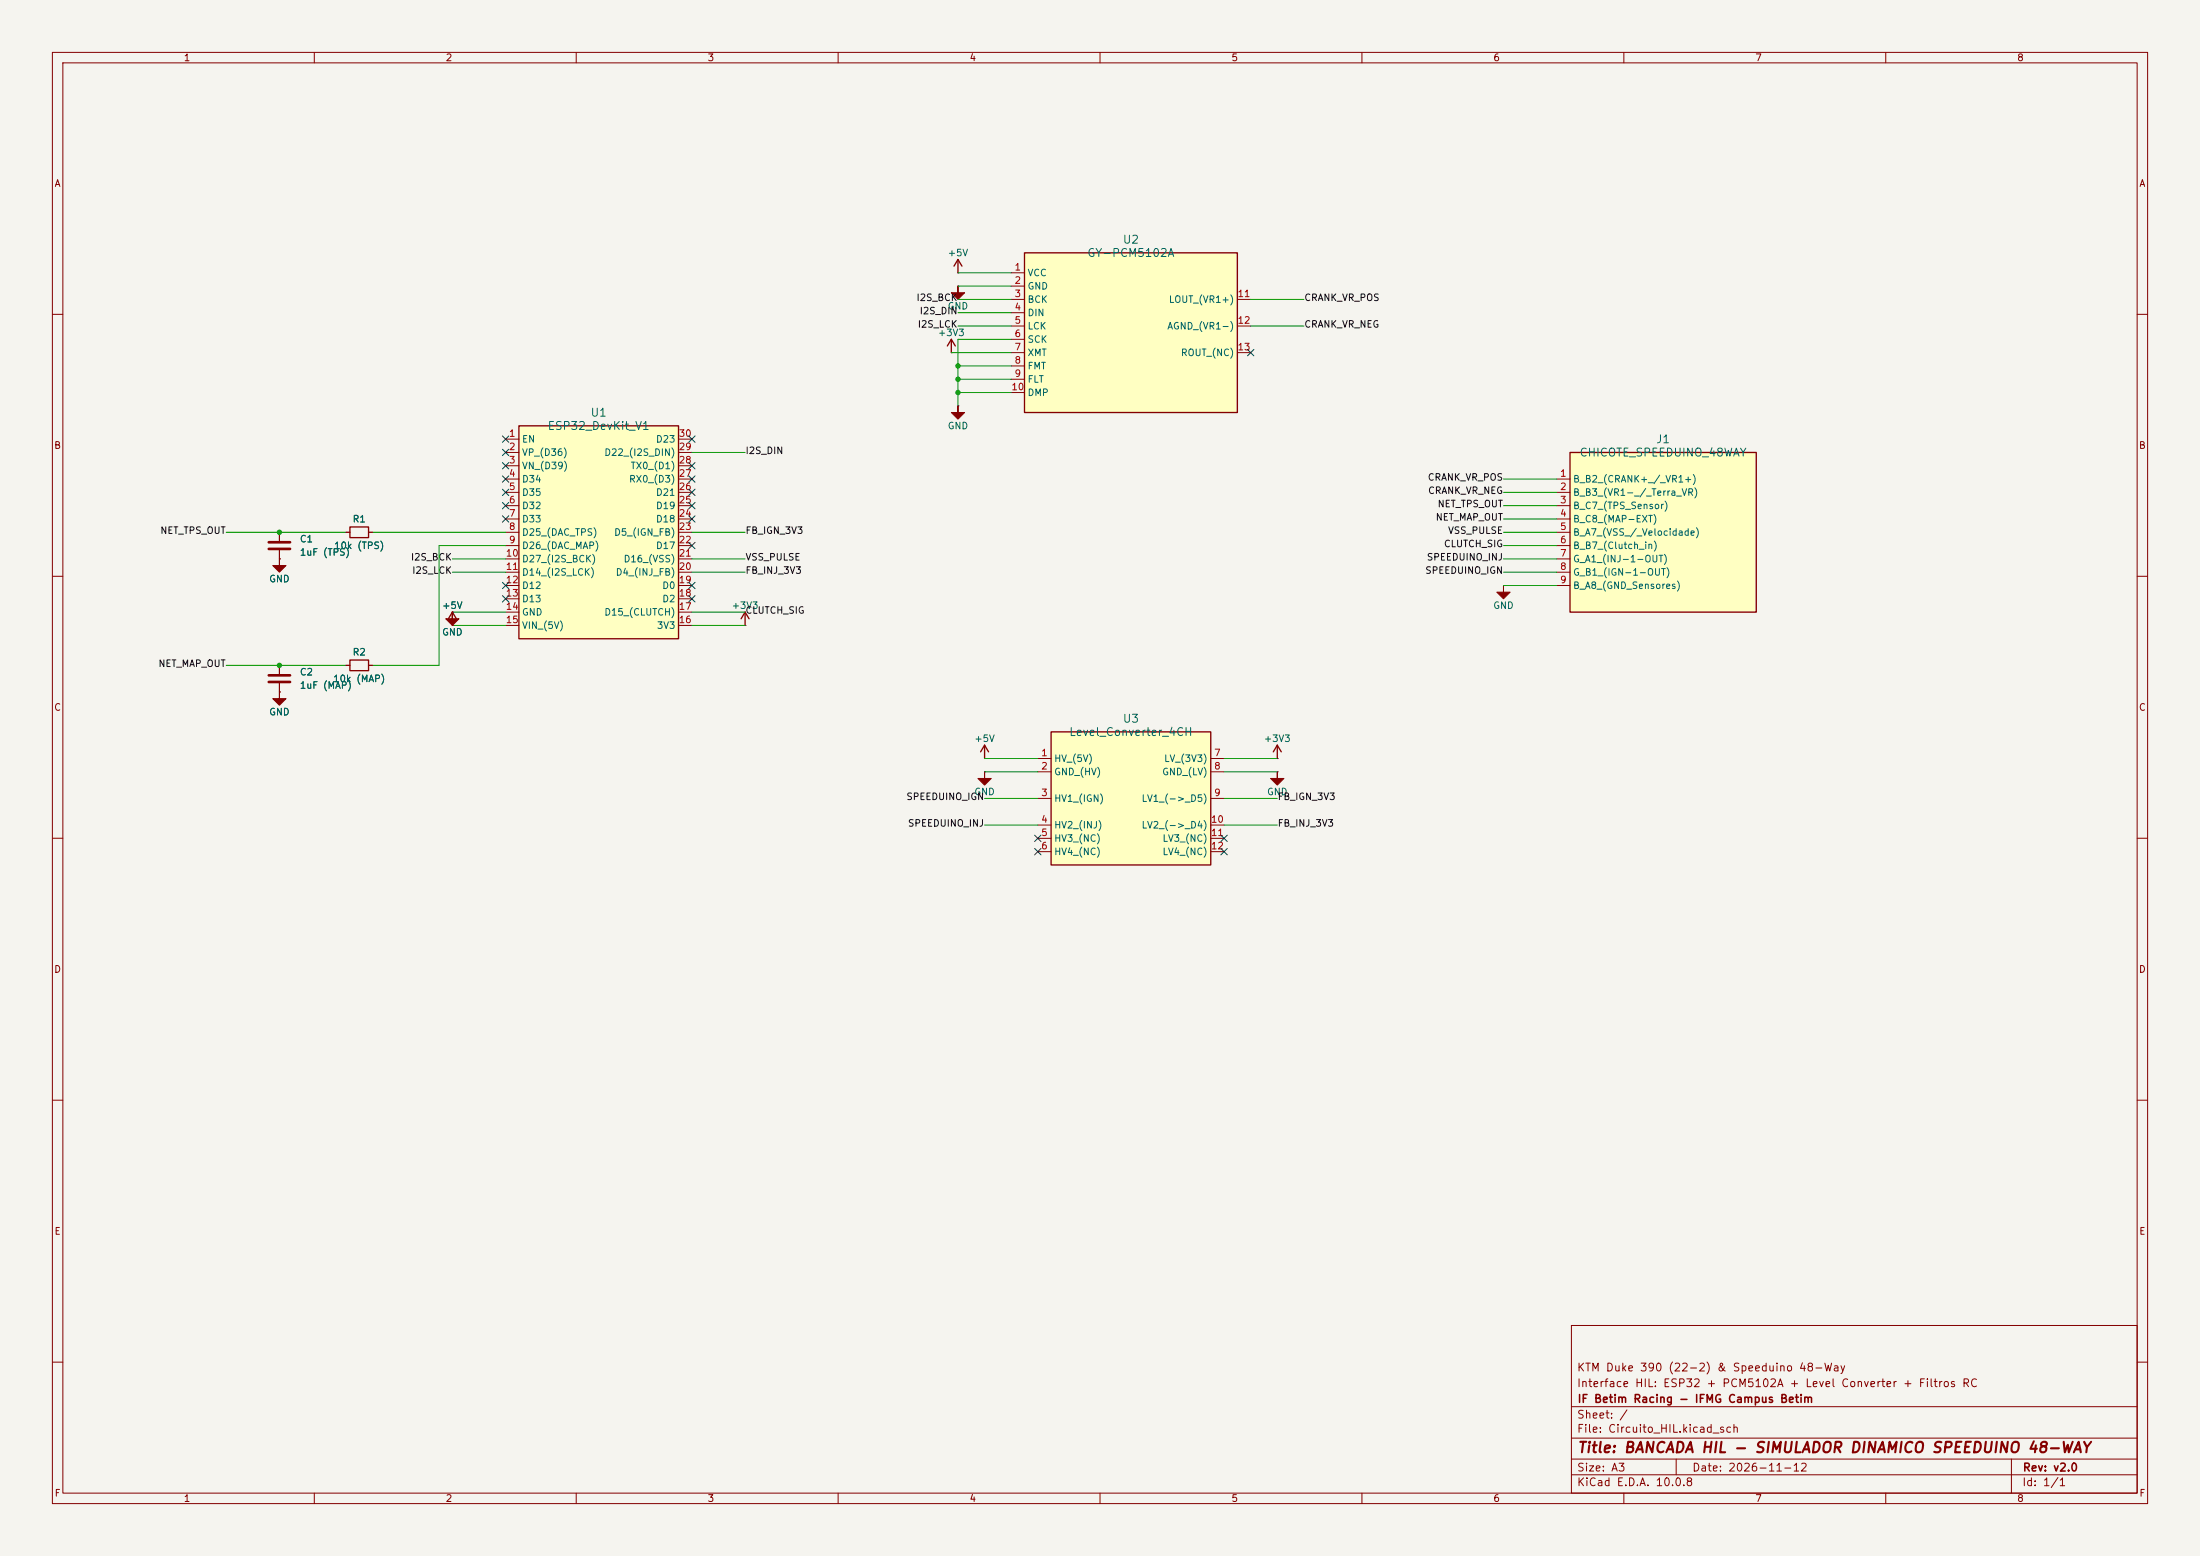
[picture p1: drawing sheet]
<svg xmlns="http://www.w3.org/2000/svg" width="420mm" height="297mm" viewBox="0 0 420 297" stroke-linecap="round" stroke-linejoin="round" font-family="sans-serif">
<path d="M0 0h420v297h-420z" fill="#f5f4ef" stroke="#f5f4ef" stroke-width=".19"/>
<g fill="none" stroke="#840000" stroke-width=".19">
<path d="M10 10h400v277h-400zM12 12h396v273h-396zM60 10v2M110 10v2M160 10v2M210 10v2M260 10v2M310 10v2M360 10v2M10 60h2M182.9 77.5h.1M408 60h2"/>
<path d="M10 110h2M66 101.6h.8M70.4 101.6h.7M408 110h2M53.3 132.1h.1M53.3 127v1.9M53.3 130.2v1.9M66 127h.8M70.4 127h.7M10 160h2M188 147.3h.1M188 144.8h.1"/>
<path d="M243.8 144.8h.1M408 160h2M10 210h2M408 210h2M300 253h108v32h-108zM10 260h2M300 278.5h108M300 274.5h108M300 268.5h108M320 278.5v3M384 278.5v6.5M408 260h2"/>
<path d="M60 285v2M110 285v2M160 285v2M210 285v2M260 285v2M300 281.5h108M310 285v2M360 285v2"/>
</g>
<g fill="#840000" stroke="#840000" stroke-width=".19">
<path d="M182.9 77.5v1.2h1.2l-1.2 1.3-1.3-1.3h1.3z"/>
<path d="M186.7 148.6h1.3v-1.3v1.3h1.2l-1.2 1.3z"/>
<path d="M53.3 132.1v1.3h1.3l-1.3 1.2-1.2-1.2h1.2z"/>
</g>
<path d="M66.8 100.6h3.6v2h-3.6zM66.8 126h3.6v2h-3.6zM188 142.2l-.8 1.3M188 142.2l.7 1.3M188 142.2v2.6M243.8 142.2l-.7 1.3M243.8 142.2l.8 1.3M243.8 142.2v2.6" fill="none" stroke="#840000" stroke-width=".25"/>
<path d="M51.3 128.9h4.1M51.3 130.2h4.1" fill="none" stroke="#840000" stroke-width=".51"/>
<path d="M99.1 81.3h30.4v40.6h-30.4z" fill="#ffffc2"/>
<path d="M181.6 64.8l-.8 1.2M181.6 64.8l.8 1.2M181.6 64.8v2.5M99.1 81.3h30.4v40.6h-30.4z" fill="none" stroke="#840000" stroke-width=".25"/>
<g fill="none" stroke="#840000" stroke-width=".19">
<path d="M181.6 67.3h.1M96.5 83.8h2.6M96.5 86.4h2.6M96.5 88.9h2.6M96.5 91.4h2.6M96.5 94h2.6M96.5 96.5h2.6M96.5 99.1h2.6M129.5 83.8h2.6M129.5 86.4h2.6M129.5 88.9h2.6M129.5 91.4h2.6"/>
<path d="M129.5 94h2.6M129.5 96.5h2.6M129.5 99.1h2.6M96.5 101.6h2.6M96.5 104.1h2.6M96.5 106.7h2.6M96.5 109.2h2.6M96.5 111.8h2.6M96.5 114.3h2.6M96.5 116.8h2.6M96.5 119.4h2.6M129.5 101.6h2.6"/>
<path d="M129.5 104.1h2.6M129.5 106.7h2.6M129.5 109.2h2.6M129.5 111.8h2.6M129.5 114.3h2.6M129.5 116.8h2.6M129.5 119.4h2.6"/>
</g>
<path d="M200.7 139.7h30.4v25.4h-30.4z" fill="#ffffc2"/>
<path d="M200.7 139.7h30.4v25.4h-30.4z" fill="none" stroke="#840000" stroke-width=".25"/>
<path d="M198.1 144.8h2.6M198.1 147.3h2.6M198.1 152.4h2.6M198.1 157.5h2.6M231.1 144.8h2.6M231.1 147.3h2.6M231.1 152.4h2.6M231.1 157.5h2.6M198.1 160h2.6M198.1 162.6h2.6M231.1 160h2.6M231.1 162.6h2.6" fill="none" stroke="#840000" stroke-width=".19"/>
<path d="M195.6 48.3h40.6v30.4h-40.6z" fill="#ffffc2"/>
<path d="M182.9 49.5l-.8 1.3M182.9 49.5l.7 1.3M182.9 49.5v2.6M195.6 48.3h40.6v30.4h-40.6zM86.4 116.8l-.8 1.3M86.4 116.8l.7 1.3M86.4 116.8v2.6" fill="none" stroke="#840000" stroke-width=".25"/>
<g fill="none" stroke="#840000" stroke-width=".19">
<path d="M182.9 52.1h.1M182.9 54.6h.1M193 52.1h2.6M193 54.6h2.6M193 57.2h2.6M193 59.7h2.6M236.2 57.2h2.6M193 62.2h2.6M193 64.8h2.6M193 67.3h2.6M193 69.9h2.6M193 72.4h2.6"/>
<path d="M193 74.9h2.6M236.2 62.2h2.6M236.2 67.3h2.6M86.4 116.8h.1M86.4 119.4h.1M287 111.8h.1"/>
</g>
<g fill="#840000" stroke="#840000" stroke-width=".19">
<path d="M182.9 54.6v1.3h1.2l-1.2 1.3-1.3-1.3h1.3z"/>
<path d="M287 111.8v1.2h1.3l-1.3 1.3-1.3-1.3h1.3z"/>
<path d="M86.4 116.8v1.3h1.2l-1.2 1.3-1.3-1.3h1.3z"/>
</g>
<path d="M299.7 86.4h35.6v30.4h-35.6z" fill="#ffffc2"/>
<path d="M299.7 86.4h35.6v30.4h-35.6zM142.2 116.8l-.7 1.3M142.2 116.8l.8 1.3M142.2 116.8v2.6" fill="none" stroke="#840000" stroke-width=".25"/>
<g fill="none" stroke="#840000" stroke-width=".19">
<path d="M297.2 91.4h2.5M297.2 94h2.5M297.2 96.5h2.5M297.2 99.1h2.5M53.3 106.7h.1M53.3 101.6v1.9M53.3 104.8v1.9M66 101.6h.8M70.4 101.6h.7M86.4 116.8h.1M86.4 119.4h.1M142.2 119.4h.1"/>
<path d="M297.2 101.6h2.5M297.2 104.1h2.5M297.2 106.7h2.5M297.2 109.2h2.5M297.2 111.8h2.5M53.3 132.1h.1M53.3 127v1.9M53.3 130.2v1.9M66 127h.8M70.4 127h.7M243.8 147.3h.1"/>
</g>
<path d="M51.3 103.5h4.1M51.3 104.8h4.1" fill="none" stroke="#840000" stroke-width=".51"/>
<g fill="#840000" stroke="#840000" stroke-width=".19">
<path d="M243.8 147.3v1.3h1.3l-1.3 1.3-1.2-1.3h1.2z"/>
<path d="M53.3 106.7v1.3h1.3l-1.3 1.2-1.2-1.2h1.2z"/>
</g>
<g fill="none" stroke="#009600" stroke-width=".19">
<path d="M182.9 59.7h10.1M182.9 54.6h10.1M182.9 57.2h10.1M182.9 52.1h10.1M238.8 57.2h10.1M181.6 67.3h11.4M182.9 62.2h10.1M182.9 74.9h10.1M182.9 69.9h10.1M182.9 72.4h10.1M193 64.8h-10.1v12.7M238.8 62.2h10.1"/>
<path d="M132.1 86.4h10.1M287 96.5h10.2M287 99.1h10.2M287 94h10.2M287 91.4h10.2M43.2 101.6h22.8M71.1 101.6h25.4M86.4 106.7h10.1M86.4 109.2h10.1M86.4 119.4h10.1M86.4 116.8h10.1M96.5 104.1h-12.7v22.9h-12.7"/>
<path d="M132.1 106.7h10.1M132.1 109.2h10.1M132.1 101.6h10.1M132.1 119.4h10.1M132.1 116.8h10.1M287 104.1h10.2M287 106.7h10.2M287 109.2h10.2M287 101.6h10.2M287 111.8h10.2M43.2 127h22.8M188 147.3h10.1"/>
<path d="M188 157.5h10.1M188 144.8h10.1M188 152.4h10.1M233.7 147.3h10.1M233.7 157.5h10.1M233.7 144.8h10.1M233.7 152.4h10.1"/>
</g>
<g fill="none" stroke="#000084" stroke-width=".19">
<path d="M238.2 66.7l1.2 1.2M239.4 66.7l-1.2 1.2M95.9 83.2l1.2 1.2M95.9 85.8l1.2 1.2M95.9 88.3l1.2 1.2M95.9 90.8l1.2 1.2M95.9 95.9l1.2 1.2M95.9 98.5l1.2 1.2M95.9 93.4l1.2 1.2M97.1 83.2l-1.2 1.2M97.1 85.8l-1.2 1.2M97.1 88.3l-1.2 1.2"/>
<path d="M97.1 90.8l-1.2 1.2M97.1 95.9l-1.2 1.2M97.1 98.5l-1.2 1.2M97.1 93.4l-1.2 1.2M131.5 83.2l1.2 1.2M131.5 88.3l1.2 1.2M131.5 90.8l1.2 1.2M131.5 93.4l1.2 1.2M131.5 98.5l1.2 1.2M131.5 95.9l1.2 1.2M132.7 83.2l-1.2 1.2M132.7 88.3l-1.2 1.2"/>
<path d="M132.7 90.8l-1.2 1.2M132.7 93.4l-1.2 1.2M132.7 98.5l-1.2 1.2M132.7 95.9l-1.2 1.2M95.9 111.2l1.2 1.2M95.9 113.7l1.2 1.2M97.1 111.2l-1.2 1.2M97.1 113.7l-1.2 1.2M131.5 103.5l1.2 1.2M131.5 111.2l1.2 1.2M131.5 113.7l1.2 1.2M132.7 103.5l-1.2 1.2"/>
<path d="M132.7 111.2l-1.2 1.2M132.7 113.7l-1.2 1.2M197.5 159.4l1.2 1.2M198.7 159.4l-1.2 1.2M233.1 159.4l1.2 1.2M234.3 159.4l-1.2 1.2M197.5 162l1.2 1.2M198.7 162l-1.2 1.2M233.1 162l1.2 1.2M234.3 162l-1.2 1.2"/>
</g>
<g fill="#009600">
<circle cx="53.3" cy="127" r=".51"/>
<circle cx="53.3" cy="101.6" r=".51"/>
<circle cx="182.9" cy="69.9" r=".51"/>
<circle cx="182.9" cy="72.4" r=".51"/>
<circle cx="182.9" cy="74.9" r=".51"/>
</g>
<text font-size="2" fill="#840000" x="301" y="277.8">Title: BANCADA HIL - SIMULADOR DINAMICO SPEEDUINO 48-WAY</text>
<g font-size="1.5" fill="#006464">
<text x="214.2" y="46.9">U2</text>
<text x="207.4" y="49.4">GY-PCM5102A</text>
<text x="104.4" y="82.4">ESP32_DevKit_V1</text>
<text x="112.6" y="79.9">U1</text>
<text x="301.4" y="87.5">CHICOTE_SPEEDUINO_48WAY</text>
<text x="316" y="85">J1</text>
<text x="204" y="140.9">Level_Converter_4CH</text>
<text x="214.2" y="138.3">U3</text>
</g>
<g font-size="1.5" fill="#840000">
<text x="300.9" y="262.1">KTM Duke 390 (22-2) &amp; Speeduino 48-Way</text>
<text x="300.9" y="265.1">Interface HIL: ESP32 + PCM5102A + Level Converter + Filtros RC</text>
<text x="301" y="268.1">IF Betim Racing - IFMG Campus Betim</text>
<text x="300.9" y="273.8">File: Circuito_HIL.kicad_sch</text>
<text x="300.9" y="271.1">Sheet: /</text>
<text x="300.9" y="281.2">Size: A3</text>
<text x="322.9" y="281.2">Date: 2026-11-12</text>
<text x="386" y="281.2">Rev: v2.0</text>
<text x="300.9" y="284">KiCad E.D.A. 10.0.8</text>
<text x="385.9" y="284">Id: 1/1</text>
</g>
<g font-size="1.3" fill="#840000">
<text x="35" y="12">1</text>
<text x="85" y="12">2</text>
<text x="135" y="12">3</text>
<text x="185" y="12">4</text>
<text x="235" y="12">5</text>
<text x="285" y="12">6</text>
<text x="335" y="12">7</text>
<text x="385" y="12">8</text>
<text x="10.3" y="36">A</text>
<text x="408.3" y="36">A</text>
<text x="10.2" y="86">B</text>
<text x="408.2" y="86">B</text>
<text x="10.2" y="136">C</text>
<text x="408.2" y="136">C</text>
<text x="10.2" y="186">D</text>
<text x="408.2" y="186">D</text>
<text x="10.3" y="236">E</text>
<text x="408.3" y="236">E</text>
<text x="10.3" y="286">F</text>
<text x="35" y="287">1</text>
<text x="85" y="287">2</text>
<text x="135" y="287">3</text>
<text x="185" y="287">4</text>
<text x="235" y="287">5</text>
<text x="285" y="287">6</text>
<text x="335" y="287">7</text>
<text x="385" y="287">8</text>
<text x="408.3" y="286">F</text>
</g>
<g font-size="1.3" fill="#006464">
<text x="180.8" y="49.2">+5V</text>
<text x="196.1" y="53">VCC</text>
<text x="180.8" y="59.4">GND</text>
<text x="196.1" y="55.6">GND</text>
<text x="196.1" y="58.1">BCK</text>
<text x="223" y="58.1">LOUT_(VR1+)</text>
<text x="178.9" y="64.5">+3V3</text>
<text x="196.1" y="60.7">DIN</text>
<text x="196.1" y="63.2">LCK</text>
<text x="196.1" y="65.7">SCK</text>
<text x="222.7" y="63.2">AGND_(VR1-)</text>
<text x="196.1" y="68.3">XMT</text>
<text x="196.1" y="70.8">FMT</text>
<text x="225.3" y="68.3">ROUT_(NC)</text>
<text x="196.1" y="73.4">FLT</text>
<text x="196.1" y="75.9">DMP</text>
<text x="180.8" y="82.2">GND</text>
<text x="99.5" y="84.8">EN</text>
<text x="99.5" y="87.3">VP_(D36)</text>
<text x="99.5" y="89.9">VN_(D39)</text>
<text x="115.3" y="87.3">D22_(I2S_DIN)</text>
<text x="120.3" y="89.9">TX0_(D1)</text>
<text x="125.1" y="84.8">D23</text>
<text x="99.5" y="92.4">D34</text>
<text x="99.5" y="94.9">D35</text>
<text x="120" y="92.4">RX0_(D3)</text>
<text x="125.1" y="94.9">D21</text>
<text x="300.2" y="92.4">B_B2_(CRANK+_/_VR1+)</text>
<text x="300.2" y="94.9">B_B3_(VR1-_/_Terra_VR)</text>
<text x="67.2" y="100">R1</text>
<text x="99.5" y="97.5">D32</text>
<text x="99.5" y="100">D33</text>
<text x="125.1" y="100">D18</text>
<text x="125.1" y="97.5">D19</text>
<text x="300.2" y="97.5">B_C7_(TPS_Sensor)</text>
<text x="300.2" y="100">B_C8_(MAP-EXT)</text>
<text x="57.1" y="103.8">C1</text>
<text x="57.1" y="106.4">1uF (TPS)</text>
<text x="63.7" y="105.1">10k (TPS)</text>
<text x="99.5" y="102.6">D25_(DAC_TPS)</text>
<text x="99.5" y="105.1">D26_(DAC_MAP)</text>
<text x="99.5" y="107.6">D27_(I2S_BCK)</text>
<text x="117.1" y="102.6">D5_(IGN_FB)</text>
<text x="118.9" y="107.6">D16_(VSS)</text>
<text x="125.1" y="105.1">D17</text>
<text x="300.2" y="102.6">B_A7_(VSS_/_Velocidade)</text>
<text x="300.2" y="105.1">B_B7_(Clutch_in)</text>
<text x="300.2" y="107.6">G_A1_(INJ-1-OUT)</text>
<text x="51.3" y="111.5">GND</text>
<text x="99.5" y="110.2">D14_(I2S_LCK)</text>
<text x="99.5" y="112.7">D12</text>
<text x="117.4" y="110.2">D4_(INJ_FB)</text>
<text x="126.3" y="112.7">D0</text>
<text x="300.2" y="110.2">G_B1_(IGN-1-OUT)</text>
<text x="300.2" y="112.7">B_A8_(GND_Sensores)</text>
<text x="84.3" y="116.5">+5V</text>
<text x="99.5" y="115.3">D13</text>
<text x="99.5" y="117.8">GND</text>
<text x="115.3" y="117.8">D15_(CLUTCH)</text>
<text x="126.3" y="115.3">D2</text>
<text x="139.6" y="116.5">+3V3</text>
<text x="285" y="116.5">GND</text>
<text x="67.2" y="125.4">R2</text>
<text x="84.3" y="121.6">GND</text>
<text x="99.5" y="120.3">VIN_(5V)</text>
<text x="125.3" y="120.3">3V3</text>
<text x="57.1" y="129.2">C2</text>
<text x="57.1" y="131.8">1uF (MAP)</text>
<text x="63.5" y="130.5">10k (MAP)</text>
<text x="51.3" y="136.9">GND</text>
<text x="185.9" y="141.9">+5V</text>
<text x="241.2" y="141.9">+3V3</text>
<text x="201.1" y="145.7">HV_(5V)</text>
<text x="201.1" y="148.3">GND_(HV)</text>
<text x="221.8" y="148.3">GND_(LV)</text>
<text x="222.1" y="145.7">LV_(3V3)</text>
<text x="185.9" y="152.1">GND</text>
<text x="201.1" y="153.4">HV1_(IGN)</text>
<text x="217.8" y="153.4">LV1_(-&gt;_D5)</text>
<text x="241.8" y="152.1">GND</text>
<text x="201.1" y="158.4">HV2_(INJ)</text>
<text x="201.1" y="161">HV3_(NC)</text>
<text x="217.8" y="158.4">LV2_(-&gt;_D4)</text>
<text x="221.8" y="161">LV3_(NC)</text>
<text x="201.1" y="163.5">HV4_(NC)</text>
<text x="221.8" y="163.5">LV4_(NC)</text>
</g>
<g font-size="1.3" fill="#a90000">
<text x="193.6" y="51.9">1</text>
<text x="193.6" y="54.5">2</text>
<text x="193.6" y="57">3</text>
<text x="193.6" y="59.6">4</text>
<text x="236.2" y="57">11</text>
<text x="193.6" y="62.1">5</text>
<text x="193.6" y="64.6">6</text>
<text x="236.2" y="62.1">12</text>
<text x="193.6" y="67.2">7</text>
<text x="193.6" y="69.7">8</text>
<text x="236.2" y="67.2">13</text>
<text x="193" y="74.8">10</text>
<text x="193.6" y="72.3">9</text>
<text x="97.1" y="83.7">1</text>
<text x="129.5" y="83.7">30</text>
<text x="97.1" y="86.2">2</text>
<text x="97.1" y="88.8">3</text>
<text x="129.5" y="88.8">28</text>
<text x="129.5" y="86.2">29</text>
<text x="97.1" y="91.3">4</text>
<text x="97.1" y="93.8">5</text>
<text x="129.5" y="93.8">26</text>
<text x="129.5" y="91.3">27</text>
<text x="297.7" y="91.3">1</text>
<text x="297.7" y="93.8">2</text>
<text x="97.1" y="96.4">6</text>
<text x="97.1" y="98.9">7</text>
<text x="97.1" y="101.5">8</text>
<text x="129.5" y="101.5">23</text>
<text x="129.5" y="98.9">24</text>
<text x="129.5" y="96.4">25</text>
<text x="297.7" y="96.4">3</text>
<text x="297.7" y="98.9">4</text>
<text x="297.7" y="101.5">5</text>
<text x="96.5" y="106.5">10</text>
<text x="97.1" y="104">9</text>
<text x="129.5" y="106.5">21</text>
<text x="129.5" y="104">22</text>
<text x="297.7" y="104">6</text>
<text x="297.7" y="106.5">7</text>
<text x="96.5" y="109.1">11</text>
<text x="96.5" y="111.6">12</text>
<text x="129.5" y="111.6">19</text>
<text x="129.5" y="109.1">20</text>
<text x="297.7" y="109.1">8</text>
<text x="297.7" y="111.6">9</text>
<text x="96.5" y="114.2">13</text>
<text x="96.5" y="116.7">14</text>
<text x="96.5" y="119.2">15</text>
<text x="129.5" y="119.2">16</text>
<text x="129.5" y="116.7">17</text>
<text x="129.5" y="114.2">18</text>
<text x="198.7" y="144.6">1</text>
<text x="198.7" y="147.2">2</text>
<text x="231.7" y="144.6">7</text>
<text x="231.7" y="147.2">8</text>
<text x="198.7" y="152.3">3</text>
<text x="231.7" y="152.3">9</text>
<text x="198.7" y="157.3">4</text>
<text x="198.7" y="159.9">5</text>
<text x="231.1" y="157.3">10</text>
<text x="231.1" y="159.9">11</text>
<text x="198.7" y="162.4">6</text>
<text x="231.1" y="162.4">12</text>
</g>
<g font-size="1.3" fill="#0f0f0f">
<text x="174.9" y="57.8">I2S_BCK</text>
<text x="248.9" y="57.8">CRANK_VR_POS</text>
<text x="175.1" y="62.8">I2S_LCK</text>
<text x="175.5" y="60.3">I2S_DIN</text>
<text x="248.9" y="62.8">CRANK_VR_NEG</text>
<text x="142.2" y="87">I2S_DIN</text>
<text x="272.5" y="92.1">CRANK_VR_POS</text>
<text x="272.5" y="94.6">CRANK_VR_NEG</text>
<text x="274" y="99.7">NET_MAP_OUT</text>
<text x="274.3" y="97.1">NET_TPS_OUT</text>
<text x="30.5" y="102.2">NET_TPS_OUT</text>
<text x="78.3" y="107.3">I2S_BCK</text>
<text x="142.2" y="102.2">FB_IGN_3V3</text>
<text x="142.2" y="107.3">VSS_PULSE</text>
<text x="272.3" y="107.3">SPEEDUINO_INJ</text>
<text x="275.5" y="104.8">CLUTCH_SIG</text>
<text x="276.3" y="102.2">VSS_PULSE</text>
<text x="78.6" y="109.8">I2S_LCK</text>
<text x="142.2" y="109.8">FB_INJ_3V3</text>
<text x="272" y="109.8">SPEEDUINO_IGN</text>
<text x="142.2" y="117.5">CLUTCH_SIG</text>
<text x="30.1" y="127.6">NET_MAP_OUT</text>
<text x="172.9" y="153">SPEEDUINO_IGN</text>
<text x="243.8" y="153">FB_IGN_3V3</text>
<text x="173.2" y="158.1">SPEEDUINO_INJ</text>
<text x="243.8" y="158.1">FB_INJ_3V3</text>
</g>
</svg>
